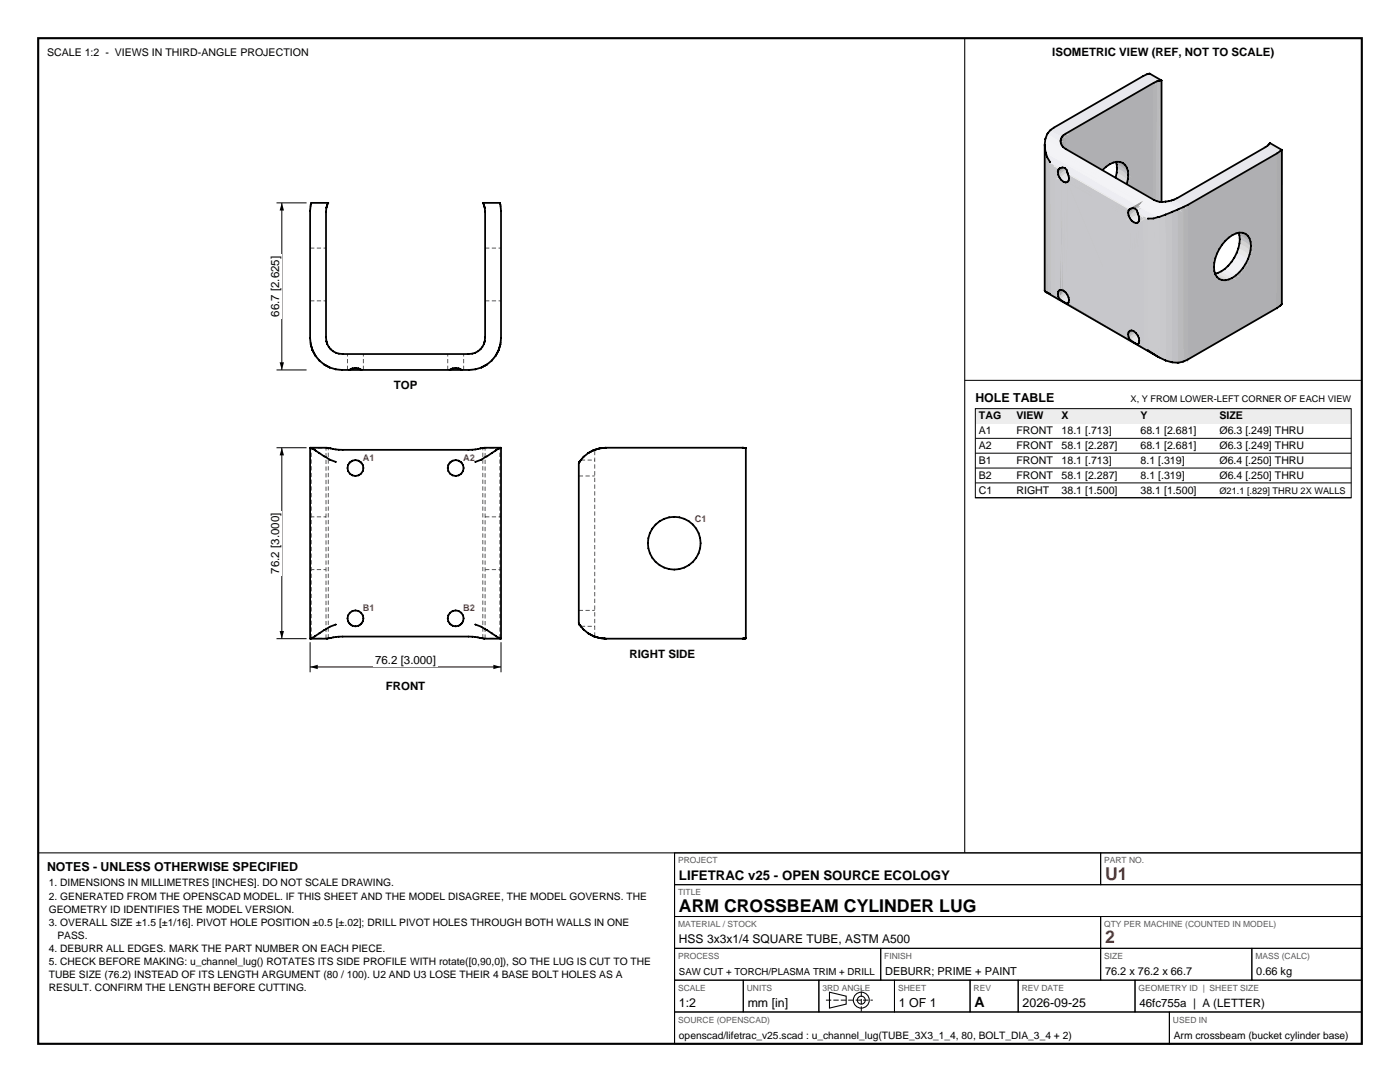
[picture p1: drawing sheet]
<svg xmlns="http://www.w3.org/2000/svg" width="279mm" height="216mm" viewBox="0 0 279 216" stroke-linecap="round" stroke-linejoin="round" font-family="sans-serif">
<path d="M7.6 7.6h264.2v200.7h-264.2z" fill="none" stroke="#000" stroke-width=".42"/>
<g fill="none" stroke="#000" stroke-width=".21">
<path d="M192.5 7.6v162.6M7.6 170.2h264.2M134.6 170.2v38.1M165.5 198l3.4 .8v1.6l-3.4 .8z"/>
<circle cx="171.9" cy="199.6" r="1.59"/>
<circle cx="171.9" cy="199.6" r=".79"/>
</g>
<g fill="none" stroke="#000" stroke-width=".2">
<path d="M61.9 128.1v6M61.9 133.1h38.1M100 128.1v6M134.6 170.2h85.1v6.3h-85.1zM134.6 176.5h137.2v6.4h-137.2zM219.7 170.2h52.1v6.3h-52.1zM134.6 182.9h85.1v6.3h-85.1zM134.6 189.2h41.2v6.4h-41.2zM134.6 195.6h13.7v6.3h-13.7zM148.3 195.6h15.1v6.3h-15.1zM163.4 195.6h15.1v6.3h-15.1zM175.8 189.2h43.9v6.4h-43.9z"/>
<path d="M178.5 195.6h15.1v6.3h-15.1zM193.6 195.6h9.6v6.3h-9.6zM203.2 195.6h23.3v6.3h-23.3zM219.7 182.9h52.1v6.3h-52.1zM219.7 189.2h30.1v6.4h-30.1zM226.5 195.6h45.3v6.3h-45.3zM249.8 189.2h22v6.4h-22zM134.6 201.9h98.8v6.4h-98.8zM233.4 201.9h38.4v6.4h-38.4z"/>
</g>
<path d="M164.8 199.6h9.4M171.9 201.9v-4.6" fill="none" stroke="#000" stroke-width=".2" stroke-dasharray="1.1 .4" stroke-linecap="butt"/>
<g fill="none" stroke="#595959" stroke-width=".2" stroke-dasharray=".8 .5" stroke-linecap="butt">
<path d="M61.9 49.5h3.2M61.9 42.1l.1-1.3M96.8 49.5h3.2M99.9 40.8l.1 1.3M61.9 67.5l.1 1.2M61.9 60h3.2M63 71l.7 1M65.6 69.2l.4 .5M67 73.7l1.2 .1M69.4 73.8v-3.2M72.5 73.8v-3.2M89.4 73.8v-3.2"/>
<path d="M92.5 73.8v-3.2M93.6 73.8l1.3-.1M95.9 69.7l.4-.5M96.8 60h3.2M98.1 72l.8-1M99.9 68.7l.1-1.2M62 89.4h.1M62.1 89.4h3.4M65.3 89.4h.2M69.5 92.8l.3-.5M69.8 92.3l.5-.4M71.5 91.9l.6 .4"/>
<path d="M72.1 92.3l.3 .5M89.5 92.8l.3-.5M89.8 92.3l.5-.4M91.5 91.9l.6 .4M92.1 92.3l.3 .5M96.4 89.4h.2M96.4 89.4h3.4M99.8 89.4h.1M115.5 95h3.2M115.7 92.1l.1-.2M115.8 91.9l.1-.1M115.8 91.9l.6-.7"/>
<path d="M115.9 91.8l.5-.6M115.9 91.8h2.8M116.4 91.2l.2-.1M118.5 89.8l.3-.1M118.5 89.8l.4-.1M118.5 89.8l.7-.2M118.7 89.8l.1-.1M118.8 89.7h.1M118.9 89.7l.3-.1M119.2 89.6l.4-.1M119.6 89.5h.1M61.9 113.7h3.2"/>
<path d="M61.9 103.1h3.2M96.8 113.7h3.2M96.8 103.1h3.2M62 127.4h.1M62.1 127.4v-38M62.1 127.4h3.4M65.1 127.4v-38.1M65.3 127.4h.2M65.5 127.4v-38M69.5 124l.3 .5M69.8 124.5l.5 .4M71.5 124.9l.6-.4"/>
<path d="M72.1 124.5l.3-.5M89.5 124l.3 .5M89.8 124.5l.5 .4M91.5 124.9l.6-.4M92.1 124.5l.3-.5M96.4 127.4v-38M96.4 127.4h.2M96.4 127.4h3.4M96.8 127.4v-38.1M99.8 127.4v-38M99.8 127.4h.1M115.5 121.8h3.2"/>
<path d="M115.7 124.7l.1 .2M115.8 124.9l.1 .1M115.8 124.9l.6 .7M115.9 125l.5 .6M115.9 125h2.8M116.4 125.6l.2 .1M118.5 127h.3M118.5 127l.4 .1M118.5 127l.7 .2M118.7 127v-37.2M118.7 127h.1M118.8 127l.1 .1"/>
<path d="M118.9 127.1l.3 .1M119.2 127.2l.4 .1M119.6 127.3h.1"/>
</g>
<g fill="none" stroke="#000" stroke-width=".35">
<path d="M62.1 40.5h3.4l-.4 1v.7v25.1a3.2 3.2 0 0 0 3.3 3.3h25.1a3.2 3.2 0 0 0 3.3-3.3v-25.1l-.1-.7-.3-1h3.4l.2 1.6v25.4a6.4 6.4 0 0 1-6.4 6.3h-25.4a6.4 6.4 0 0 1-6.3-6.3v-25.4zM67 73.7h.1M69.7 73.8a1.95 1.95 0 0 1 2.4 0M89.7 73.8a1.95 1.95 0 0 1 2.4 0M62 89.3l3.8 2.4 1.2 .5M67 92.2h.1M95.9 89.5l-2.4 .3h-25.1l-1.4-.1-1.8-.4h-3.3v38.1h3.3l1.8-.3 1.4-.1h25.1l2.4 .3M95.9 89.5l.7-.2h3.4v38.1h-3.4l-.7-.1M95.9 89.5h.1M98.1 90.4l-2 1.3-1.2 .5M98.1 90.4h.1M99.9 89.4l-1.8 1"/>
<path d="M99.9 89.3v.1M115.6 92.2l-.1 .2v32l.1 .2M115.6 92.2h.1M115.7 92.1l-.1 .1M117.4 90.4l1.1-.6 1.2-.3 1.2-.2 27.9 .1v38h-27.9a6.3 6.3 0 0 1-5.3-2.8M117.4 90.4l-1 .8-.8 1M117.4 90.4h.1M67 124.6l-1.2 .5-3.8 2.3M67 124.6h.1M94.9 124.6l1.2 .5 2 1.3M95.9 127.3h.1M98.1 126.4h.1"/>
<path d="M98.1 126.4l1.8 1M99.9 127.4h.1M115.6 124.6h.1"/>
<circle cx="70.9" cy="93.4" r="1.59"/>
<circle cx="90.9" cy="93.4" r="1.59"/>
<circle cx="134.6" cy="108.4" r="5.3"/>
<circle cx="70.9" cy="123.4" r="1.59"/>
<circle cx="90.9" cy="123.4" r="1.59"/>
</g>
<path d="M61.9 133.1l1.5-.5v.9zM98.5 132.6l1.5 .5-1.5 .4z" fill="#000"/>
<path d="M74.5 130.3h12.9v2.8h-12.9z" fill-rule="evenodd" fill="#fff"/>
<path d="M55.2 89.3h6M56.2 89.3v38.1M55.2 127.4h6" fill="none" stroke="#000" stroke-width=".2"/>
<path d="M56.2 89.3l.5 1.6h-.9zM55.8 125.9h.9l-.5 1.5z" fill="#000"/>
<path d="M53.4 101.9h2.8v13h-2.8z" fill-rule="evenodd" fill="#fff"/>
<path d="M55.2 40.5h6M56.2 40.5v33.3M55.2 73.8h6" fill="none" stroke="#000" stroke-width=".2"/>
<path d="M56.2 40.5l.5 1.5h-.9zM55.8 72.3h.9l-.5 1.5z" fill="#000"/>
<path d="M53.4 50.7h2.8v12.9h-2.8z" fill-rule="evenodd" fill="#fff"/>
<g fill="#bababe" stroke="#bababe" stroke-width=".2">
<path d="M230.9 47.1l.5-.2z"/>
<path d="M231.4 16.1v30.8l-.5 .2z"/>
<path d="M230.9 16.2l.5-.1-.5 31z"/>
<path d="M230.9 16.2l.5-.1z"/>
<path d="M235 72.4l1.1-.2z"/>
<path d="M235 41.8l1.1 30.4-1.1 .2z"/>
<path d="M235 41.8l1.1-.4v30.8z"/>
<path d="M235 41.8l1.1-.4z"/>
</g>
<g fill="#c0c0c4" stroke="#c0c0c4" stroke-width=".2">
<path d="M231.8 16.1v30.7l-.4 .1z"/>
<path d="M231.4 16.1h.4l-.4 30.8z"/>
<path d="M222.9 32.8l2.3 2.1-2.3-1.3z"/>
<path d="M222.9 32.8l2.2 1.3 .1 .8z"/>
<path d="M247.4 47l2.3 2-2.3-1.2z"/>
<path d="M247.4 47l2.2 1.2 .1 .8z"/>
<path d="M233.8 72.3l1.2 .1z"/>
<path d="M233.8 42.3l1.2 30.1-1.2-.1z"/>
<path d="M233.8 42.3l1.2-.5v30.6z"/>
<path d="M233.8 42.3l1.2-.5z"/>
</g>
<g fill="#b3b3b6" stroke="#b3b3b6" stroke-width=".2">
<path d="M230.9 16.2v30.9l-.6 .3z"/>
<path d="M230.3 16.5l.6-.3-.6 31.2z"/>
<path d="M236.1 72.2l1-.5z"/>
<path d="M236.1 41.4l1 30.3-1 .5z"/>
<path d="M236.1 41.4l1-.5v30.8z"/>
<path d="M236.1 41.4l1-.5z"/>
</g>
<g fill="#afafb2" stroke="#afafb2" stroke-width=".2">
<path d="M224.1 38.5l6.2 8.9-6.8-8z"/>
<path d="M224.5 37.6l5.8 9.8-6.2-8.9z"/>
<path d="M224.9 36.7l5.4 10.7-5.8-9.8z"/>
<path d="M223.5 39.4l6.8 8-7.4-7.2z"/>
<path d="M222.2 40.8l.7-.6 7.4 7.2z"/>
<path d="M225.1 35.8l5.2 11.6-5.4-10.7z"/>
<path d="M221.5 41.3l8.8 6.1-17.6 10.1z"/>
<path d="M221.5 41.3l.7-.5 8.1 6.6z"/>
<path d="M225.2 34.9l5.1 12.5-5.2-11.6z"/>
<path d="M230.3 16.5v30.9l-5.1-12.5z"/>
<path d="M220.7 41.6l.8-.3-8.8 16.2z"/>
<path d="M220.1 41.8l.6-.2-8 15.9z"/>
<path d="M219.4 41.8h.7l-7.4 15.7z"/>
<path d="M218.9 41.5l.5 .3-6.7 15.7z"/>
<path d="M218.4 41.2l.5 .3-6.2 16z"/>
<path d="M230.3 16.5l-5.1 18.4-.1-.8z"/>
<path d="M218.1 40.6l.3 .6-5.7 16.3z"/>
<path d="M230.3 16.5l-5.2 17.6-.2-.7z"/>
<path d="M217.8 39.9l.3 .7-5.4 16.9z"/>
<path d="M230.3 16.5l-5.4 16.9-.4-.5z"/>
<path d="M217.8 39.2v.7l-5.1 17.6z"/>
<path d="M230.3 16.5l-5.8 16.4-.4-.4z"/>
<path d="M230.3 16.5l-6.2 16-.6-.2z"/>
<path d="M230.3 16.5l-6.8 15.8h-.6z"/>
<path d="M230.3 16.5l-7.4 15.8-.7 .1z"/>
<path d="M230.3 16.5l-8.1 15.9-.7 .4z"/>
<path d="M212.7 26.7l5.1 12.5-5.1 18.3z"/>
<path d="M212.7 26.7l5.1 11.6v.9z"/>
<path d="M212.7 26.7l8.8 6.1-.8 .5z"/>
<path d="M212.7 26.7l17.6-10.2-8.8 16.3z"/>
<path d="M212.7 26.7l5.4 10.7-.3 .9z"/>
<path d="M212.7 26.7l8 6.6-.6 .6z"/>
<path d="M212.7 26.7l7.4 7.2-.7 .8z"/>
<path d="M212.7 26.7l5.7 9.7-.3 1z"/>
<path d="M212.7 26.7l6.7 8-.5 .8z"/>
<path d="M212.7 26.7l6.2 8.8-.5 .9z"/>
<path d="M248.6 52.7l6.3 8.8-6.9-8z"/>
<path d="M249 51.8l5.9 9.7-6.3-8.8z"/>
<path d="M249.4 50.8l5.5 10.7-5.9-9.7z"/>
<path d="M248 53.5l6.9 8-7.5-7.2z"/>
<path d="M249.6 49.9l5.3 11.6-5.5-10.7z"/>
<path d="M246.7 54.9l.7-.6 7.5 7.2z"/>
<path d="M246 55.4l8.9 6.1-17.8 10.2z"/>
<path d="M249.7 49l5.2 12.5-5.3-11.6z"/>
<path d="M246 55.4l.7-.5 8.2 6.6z"/>
<path d="M254.9 30.6v30.9l-5.2-12.5z"/>
<path d="M245.2 55.8l.8-.4-8.9 16.3z"/>
<path d="M244.5 55.9l.7-.1-8.1 15.9z"/>
<path d="M243.9 55.9h.6l-7.4 15.8z"/>
<path d="M243.4 55.7l.5 .2-6.8 15.8z"/>
<path d="M242.9 55.3l.5 .4-6.3 16z"/>
<path d="M254.9 30.6l-5.2 18.4-.1-.8z"/>
<path d="M242.6 54.8l.3 .5-5.8 16.4z"/>
<path d="M254.9 30.6l-5.3 17.6-.2-.6z"/>
<path d="M242.3 54.1l.3 .7-5.5 16.9z"/>
<path d="M254.9 30.6l-5.5 17-.4-.6z"/>
<path d="M242.3 53.3v.8l-5.2 17.6z"/>
<path d="M254.9 30.6l-5.9 16.4-.4-.4z"/>
<path d="M254.9 30.6l-6.3 16-.6-.2z"/>
<path d="M254.9 30.6l-6.9 15.8h-.6z"/>
<path d="M254.9 30.6l-7.5 15.8-.7 .2z"/>
<path d="M254.9 30.6l-8.2 16-.7 .3z"/>
<path d="M237.1 40.9l5.2 12.4-5.2 18.4z"/>
<path d="M237.1 40.9l5.2 11.5v.9z"/>
<path d="M237.1 40.9l8.9 6-.8 .5z"/>
<path d="M237.1 40.9l17.8-10.3-8.9 16.3z"/>
<path d="M237.1 40.9l5.5 10.6-.3 .9z"/>
<path d="M237.1 40.9l8.1 6.5-.7 .6z"/>
<path d="M237.1 40.9l7.4 7.1-.6 .8z"/>
<path d="M237.1 40.9l5.8 9.7-.3 .9z"/>
<path d="M237.1 40.9l6.8 7.9-.5 .9z"/>
<path d="M237.1 40.9l6.3 8.8-.5 .9z"/>
</g>
<g fill="#f2f2f7" stroke="#f2f2f7" stroke-width=".2">
<path d="M221.9 37.2l2.2 1.3-2.8-.4z"/>
<path d="M221.3 38.1l2.8 .4-.6 .9z"/>
<path d="M246.3 51.4l2.3 1.3-2.8-.5z"/>
<path d="M245.8 52.2l2.8 .5-.6 .8z"/>
<path d="M208.5 28.9l.1 1.2z"/>
<path d="M208.5 28.9l.2 1.5z"/>
<path d="M208.5 28.9l24.1 13.9-23.9-12.4z"/>
<path d="M208.7 30.4l23.9 12.4-1.5 .5z"/>
<path d="M231.1 43.3l1.5-.5z"/>
<path d="M231.4 43.3l1.2-.5z"/>
</g>
<g fill="#ededf2" stroke="#ededf2" stroke-width=".2">
<path d="M222.3 36.3l1.8 2.2-2.2-1.3z"/>
<path d="M222.3 36.3l2.2 1.3-.4 .9z"/>
<path d="M246.8 50.5l1.8 2.2-2.3-1.3z"/>
<path d="M246.8 50.5l2.2 1.3-.4 .9z"/>
<path d="M208.7 30.4l.9 1.9-.6-1z"/>
<path d="M209 31.3l.6 1z"/>
<path d="M208.7 30.4l3.3 3-2.4-1.1z"/>
<path d="M208.7 30.4l3.8 3.1-.5-.1z"/>
<path d="M209.6 32.3l2.4 1.1-.4 .1z"/>
<path d="M208.7 30.4l22.4 12.9-18.6-9.8z"/>
<path d="M212.5 33.5l14 8.1-13.6-7.7z"/>
<path d="M212.9 33.9l13.2 7.6-13.1-7.2z"/>
<path d="M213 34.3l13.1 7.2-.4 .1z"/>
<path d="M212.9 33.9l13.6 7.7-.4-.1z"/>
<path d="M212.5 33.5l18.6 9.8-4.6-1.7z"/>
<path d="M226.9 42l2.2 1.6-2.1-1.2z"/>
<path d="M226.5 41.6l4.6 1.7-4.2-1.3z"/>
<path d="M226.9 42l4.2 1.3-2 .3z"/>
<path d="M229.1 43.6h1.1z"/>
<path d="M229.1 43.6l2-.3-.9 .3z"/>
</g>
<g fill="#e6e6ea" stroke="#e6e6ea" stroke-width=".2">
<path d="M222.7 35.4l1.8 2.2-2.2-1.3z"/>
<path d="M222.7 35.4l2.2 1.3-.4 .9z"/>
<path d="M247.1 49.5l1.9 2.3-2.2-1.3z"/>
<path d="M247.1 49.5l2.3 1.3-.4 1z"/>
<path d="M209.6 32.3l2 1.2-1.3-.4z"/>
<path d="M210.3 33.1l1.2 .5-.1 .1z"/>
<path d="M210.3 33.1l1.3 .4z"/>
<path d="M213.1 34.5l12.4 7.2-12.4-7.1z"/>
<path d="M213 34.3l12.7 7.3-12.6-7.1z"/>
<path d="M213.1 34.6l12.4 7.1-.1 .1z"/>
<path d="M213.1 34.5l12.6 7.1-.2 .1z"/>
<path d="M227 42.4l1.1 1z"/>
<path d="M227.1 42.6l1 .8-1-.7z"/>
<path d="M227 42.4l2.1 1.2-1-.2z"/>
</g>
<g fill="#f3f3f8" stroke="#f3f3f8" stroke-width=".2">
<path d="M221.3 38.1l2.2 1.3-2.8-.5z"/>
<path d="M220.7 38.9l2.8 .5-.6 .8z"/>
<path d="M245.8 52.2l2.2 1.3-2.9-.5z"/>
<path d="M245.1 53l2.9 .5-.6 .8z"/>
<path d="M208.7 27.6l-.2 1.3z"/>
<path d="M208.7 27.6l25.3 14.6-25.5-13.3z"/>
<path d="M208.5 28.9l25.5 13.3-1.4 .6z"/>
<path d="M232.6 42.8l1.4-.6z"/>
</g>
<g fill="#dbdbe0" stroke="#dbdbe0" stroke-width=".2">
<path d="M222.9 34.5l2 2.2-2.2-1.3z"/>
<path d="M222.9 34.5l2.2 1.3-.2 .9z"/>
<path d="M247.4 48.6l2 2.2-2.3-1.3z"/>
<path d="M247.4 48.6l2.2 1.3-.2 .9z"/>
</g>
<g fill="#f1f1f6" stroke="#f1f1f6" stroke-width=".2">
<path d="M220 39.5l.7-.6 2.2 1.3z"/>
<path d="M220 39.5l2.9 .7-.7 .6z"/>
<path d="M244.5 53.6l.6-.6 2.3 1.3z"/>
<path d="M244.5 53.6l2.9 .7-.7 .6z"/>
<path d="M209.1 26.6l2.6 1.5-2.7-1.3z"/>
<path d="M209 26.8l2.7 1.3-3-.5z"/>
<path d="M208.7 27.6l3 .5z"/>
<path d="M208.7 27.6l3 .5v.5z"/>
<path d="M208.7 27.6l3 1 .2 .4z"/>
<path d="M208.7 27.6l3.2 1.4 .3 .4z"/>
<path d="M208.7 27.6l4 2.1z"/>
<path d="M208.7 27.6l4 2.1 17.6 10.2z"/>
<path d="M208.7 27.6l21.6 12.3 3.7 2.3z"/>
<path d="M230.3 39.9l3.7 2.3z"/>
<path d="M230.9 40.1l.5 .2 2.6 1.9z"/>
<path d="M231.4 40.3h.6l2 1.9z"/>
<path d="M232 40.3l.6-.1 1.4 2z"/>
<path d="M232.6 40.2l1.4 2z"/>
<path d="M232.7 40.2l2.5 1.5-.2 .1z"/>
<path d="M232.7 40.2l2.3 1.6-1 .4z"/>
</g>
<g fill="#cfcfd3" stroke="#cfcfd3" stroke-width=".2">
<path d="M222.9 33.6l2.2 2.2-2.2-1.3z"/>
<path d="M222.9 33.6l2.3 1.3-.1 .9z"/>
<path d="M247.4 47.8l2.2 2.1-2.2-1.3z"/>
<path d="M247.4 47.8l2.3 1.2-.1 .9z"/>
</g>
<g fill="#ececf1" stroke="#ececf1" stroke-width=".2">
<path d="M219.2 40l.8-.5 2.2 1.3z"/>
<path d="M219.2 40l3 .8-.7 .5z"/>
<path d="M243.7 54.1l.8-.5 2.2 1.3z"/>
<path d="M243.7 54.1l3 .8-.7 .5z"/>
<path d="M209.6 26l.1-.1 2.3 1.3z"/>
<path d="M209.6 26l2.4 1.2-2.9-.6z"/>
<path d="M209.1 26.6l2.9 .6-.1 .2z"/>
<path d="M209.1 26.6l2.8 .8-.2 .3z"/>
<path d="M209.1 26.6l2.6 1.1v.4z"/>
<path d="M233.8 40l.2-.1 1.2 1.8z"/>
<path d="M233.2 40.2l.6-.2 1.4 1.7z"/>
<path d="M232.7 40.2h.5l2 1.5z"/>
<path d="M234 39.9l2.3 1.3-.2 .2z"/>
<path d="M234 39.9l2.1 1.5-.9 .3z"/>
</g>
<g fill="#e4e4e9" stroke="#e4e4e9" stroke-width=".2">
<path d="M218.5 40.3l.7-.3 2.3 1.3z"/>
<path d="M218.5 40.3l3 1-.8 .3z"/>
<path d="M229.1 14.7h.3l1.8 1.4z"/>
<path d="M228.9 14.8l.2-.1 2.1 1.4z"/>
<path d="M229.4 14.7l2.4 1.4h-.4z"/>
<path d="M229.4 14.7l2 1.4h-.2z"/>
<path d="M243 54.5l.7-.4 2.3 1.3z"/>
<path d="M243 54.5l3 .9-.8 .4z"/>
<path d="M253.4 28.5l2.4 1.4-2.5-1.2z"/>
<path d="M253.2 28.9l.1-.2 2.5 1.2z"/>
<path d="M253.2 28.9l2.6 1-.1 .2z"/>
<path d="M253.2 28.9l2.5 1.2-.2 .1z"/>
</g>
<g fill="#d9d9de" stroke="#d9d9de" stroke-width=".2">
<path d="M217.8 40.5l.7-.2 2.2 1.3z"/>
<path d="M217.8 40.5l2.9 1.1-.6 .2z"/>
<path d="M242.3 54.6l.7-.1 2.2 1.3z"/>
<path d="M242.3 54.6l2.9 1.2-.7 .1z"/>
</g>
<g fill="#b0b0b4" stroke="#b0b0b4" stroke-width=".2">
<path d="M222.7 32.1l2.4 2-2.2-1.3z"/>
<path d="M222.7 32.1l2.2 1.3 .2 .7z"/>
<path d="M247.1 46.3l2.5 1.9-2.2-1.2z"/>
<path d="M247.1 46.3l2.3 1.3 .2 .6z"/>
</g>
<g fill="#a2a2a5" stroke="#a2a2a5" stroke-width=".2">
<path d="M212.2 57.9l-.3 .3z"/>
<path d="M211.9 27.4l.3 30.5-.3 .3z"/>
<path d="M255.8 29.9v30.8l-.1 .2z"/>
<path d="M212.2 27v30.9l-.3-30.5z"/>
<path d="M255.7 30.1l.1-.2-.1 31z"/>
<path d="M212.2 27l-.3 .4z"/>
</g>
<g fill="#ccccd0" stroke="#ccccd0" stroke-width=".2">
<path d="M217.2 40.5h.6l2.3 1.3z"/>
<path d="M217.2 40.5l2.9 1.3h-.7z"/>
<path d="M241.7 54.6h.6l2.2 1.3z"/>
<path d="M241.7 54.6l2.8 1.3h-.6z"/>
</g>
<g fill="#9f9fa3" stroke="#9f9fa3" stroke-width=".2">
<path d="M222.3 31.6l2.6 1.8-2.2-1.3z"/>
<path d="M222.3 31.6l2.2 1.3 .4 .5z"/>
<path d="M209.6 58.6l2 1.2z"/>
<path d="M210.3 59l1.3 .8z"/>
<path d="M210.3 59l1.2 .7z"/>
<path d="M213 60.6l12.7 7.3z"/>
<path d="M213.1 60.6l12.4 7.2z"/>
<path d="M213.1 60.6l12.6 7.3z"/>
<path d="M227 68.7l1.1 .6z"/>
<path d="M246.8 45.7l2.6 1.9-2.3-1.3z"/>
<path d="M227.1 68.7l1 .6z"/>
<path d="M227 68.7l2.1 1.2z"/>
<path d="M246.8 45.7l2.2 1.3 .4 .6z"/>
</g>
<g fill="#9e9ea1" stroke="#9e9ea1" stroke-width=".2">
<path d="M211.7 58.5v.3z"/>
<path d="M221.9 31.2l2.6 1.7z"/>
<path d="M208.7 58.3l.9 .3z"/>
<path d="M209 58.3l.6 .3z"/>
<path d="M208.7 58.3l3.3 1.8z"/>
<path d="M208.7 58.3l3.8 2.1z"/>
<path d="M209.6 58.6l2.4 1.5z"/>
<path d="M211.2 58.2l2.5-1.6-.3 .3z"/>
<path d="M211.7 27.7l.2 30.5-.2 .3z"/>
<path d="M211.4 57.9l2.3-1.3-2.5 1.6z"/>
<path d="M211.7 28.1v30.7z"/>
<path d="M208.7 58.3l22.4 12.9z"/>
<path d="M212.5 60.4l14 8.1z"/>
<path d="M212.9 60.6l13.2 7.6z"/>
<path d="M211.9 27.4v30.8l-.2-30.5z"/>
<path d="M212.9 60.6l13.6 7.9z"/>
<path d="M213 60.6l13.1 7.6z"/>
<path d="M211.7 27.7v30.8z"/>
<path d="M212.5 60.4l18.6 10.8z"/>
<path d="M225.2 66.3l2.5-1.6-.2 .3z"/>
<path d="M225.5 66l2.2-1.3-2.5 1.6z"/>
<path d="M226.5 68.5l4.6 2.7z"/>
<path d="M226.9 68.7l2.2 1.2z"/>
<path d="M226.9 68.7l4.2 2.5z"/>
<path d="M246.3 45.4l2.7 1.6z"/>
<path d="M229.1 69.9l1.1 .7z"/>
<path d="M229.1 69.9l2 1.3z"/>
<path d="M211.7 27.7v.4z"/>
<path d="M211.5 33.6l2.2-1.3-.3 .3z"/>
<path d="M211.5 33.6l1.9-1-2.2 1.3z"/>
<path d="M211.4 33.7l.1-.1-.3 .3z"/>
<path d="M225.5 41.7l2.2-1.3-.2 .3z"/>
<path d="M225.5 41.7l2-1-2.3 1.3z"/>
<path d="M225.4 41.8l.1-.1-.3 .3z"/>
</g>
<g fill="#bdbdc1" stroke="#bdbdc1" stroke-width=".2">
<path d="M216.6 40.3l2.8 1.5z"/>
<path d="M211.2 59.2l2.1-1.9 .1 .6z"/>
<path d="M211.1 58.6l2.2-1.3-2.1 1.9z"/>
<path d="M225.2 67.3l2.2-1.9 .1 .6z"/>
<path d="M225.1 66.7l2.3-1.3-2.2 1.9z"/>
<path d="M241.1 54.4l2.8 1.5z"/>
<path d="M211.2 34.9l2.1-1.9 .1 .6z"/>
<path d="M211.1 34.3l2.2-1.3-2.1 1.9z"/>
<path d="M225.2 43l2.2-1.9 .1 .6z"/>
<path d="M225.1 42.4l2.3-1.3-2.2 1.9z"/>
</g>
<g fill="#bbbbbe" stroke="#bbbbbe" stroke-width=".2">
<path d="M208.6 58.2l.4 .1z"/>
<path d="M208.6 30.1l.4 28.2-.4-.1z"/>
<path d="M208.6 30.1l.4 1.2v27z"/>
<path d="M208.6 30.1l.4 1.2z"/>
</g>
<g fill="#ababae" stroke="#ababae" stroke-width=".2">
<path d="M254.9 61.5l.8-.6z"/>
<path d="M212.7 26.7v30.8l-.5 .4z"/>
<path d="M255.7 30.1v30.8l-.8 .6z"/>
<path d="M212.2 27l.5-.3-.5 31.2z"/>
<path d="M254.9 30.6l.8-.5-.8 31.4z"/>
</g>
<g fill="#e8e8ed" stroke="#e8e8ed" stroke-width=".2">
<path d="M228.1 15.2l.8-.4 1.4 1.7z"/>
<path d="M228.9 14.8l2.3 1.3-.3 .1z"/>
<path d="M228.9 14.8l2 1.4-.6 .3z"/>
<path d="M212.7 26.7l15.4-11.5 2.2 1.3z"/>
<path d="M210.3 25.5l17.8-10.3-15.4 11.5z"/>
<path d="M209.7 25.9l.6-.4 2.4 1.2z"/>
<path d="M209.7 25.9l3 .8-.5 .3z"/>
<path d="M209.7 25.9l2.5 1.1-.2 .2z"/>
<path d="M253.2 28.9l2.3 1.3-2.5-1.2z"/>
<path d="M252.5 29.4l.5-.4 2.5 1.2z"/>
<path d="M252.5 29.4l3 .8-.6 .4z"/>
<path d="M234.9 39.5l17.6-10.1 2.4 1.2z"/>
<path d="M234.9 39.5l20-8.9-17.8 10.3z"/>
<path d="M234.3 39.8l.6-.3 1.4 1.7z"/>
<path d="M234 39.9l.3-.1 2 1.4z"/>
<path d="M234.9 39.5l2.2 1.4-.8 .3z"/>
</g>
<g fill="#c6c6ca" stroke="#c6c6ca" stroke-width=".2">
<path d="M209.6 58.6l.7 .4z"/>
<path d="M209.6 32.3l.7 26.7-.7-.4z"/>
<path d="M209.6 32.3l.7 .8v25.9z"/>
<path d="M232.6 71.9l1.2 .4z"/>
</g>
<g fill="#e5e5ea" stroke="#e5e5ea" stroke-width=".2">
<path d="M213.7 58.4l.3 .5-2 1.2z"/>
<path d="M211.6 59.8l2.1-1.4-1.7 1.7z"/>
<path d="M211.5 59.7l2.2-1.3-2.1 1.4z"/>
<path d="M227.7 66.5l.4 .5-2 1.2z"/>
<path d="M225.7 67.9l2-1.4-1.6 1.7z"/>
<path d="M225.5 67.8l2.2-1.3-2 1.4z"/>
<path d="M211.4 35.4l2.3-1.3 .3 .5z"/>
<path d="M211.4 35.4l2.6-.8-2.2 1.3z"/>
<path d="M225.5 43.5l2.2-1.3 .4 .5z"/>
<path d="M225.5 43.5l2.6-.8-2.3 1.3z"/>
</g>
<g fill="#d5d5d9" stroke="#d5d5d9" stroke-width=".2">
<path d="M211.5 59.7l1.9-1.8 .3 .5z"/>
<path d="M211.2 59.2l2.2-1.3-1.9 1.8z"/>
<path d="M211.2 59.2l.3 .5z"/>
<path d="M225.5 67.8l2-1.8 .2 .5z"/>
<path d="M225.2 67.3l2.3-1.3-2 1.8z"/>
<path d="M225.2 67.3l.3 .5z"/>
<path d="M211.4 35.4l2-1.8 .3 .5z"/>
<path d="M211.2 34.9l2.2-1.3-2 1.8z"/>
<path d="M225.5 43.5l2-1.8 .2 .5z"/>
<path d="M225.2 43l2.3-1.3-2 1.8z"/>
</g>
<g fill="#eaeaef" stroke="#eaeaef" stroke-width=".2">
<path d="M212.5 60.4l1.5-1.5 .5 .4z"/>
<path d="M212 60.1l2-1.2-1.5 1.5z"/>
<path d="M226.5 68.5l1.6-1.5 .4 .4z"/>
<path d="M226.1 68.2l2-1.2-1.6 1.5z"/>
<path d="M211.8 35.9l2.2-1.3 .5 .4z"/>
<path d="M211.8 35.9l2.7-.9-2.3 1.3z"/>
<path d="M225.8 44l2.3-1.3 .4 .4z"/>
<path d="M225.8 44l2.7-.9-2.2 1.3z"/>
</g>
<g fill="#e4e4e8" stroke="#e4e4e8" stroke-width=".2">
<path d="M212.5 60.4l2-1.1 .4 .1z"/>
<path d="M212.5 60.4l2.4-1-2 1.2z"/>
<path d="M226.5 68.5l2-1.1 .4 .1z"/>
<path d="M226.5 68.5l2.4-1-2 1.2z"/>
<path d="M212.2 36.3l2.3-1.3 .4 .1z"/>
<path d="M212.2 36.3l2.7-1.2-2.2 1.3z"/>
<path d="M226.3 44.4l2.2-1.3 .4 .1z"/>
<path d="M226.3 44.4l2.6-1.2-2.2 1.3z"/>
</g>
<g fill="#a0a0a3" stroke="#a0a0a3" stroke-width=".2">
<path d="M211.1 58.6l2.3-1.7-.1 .4z"/>
<path d="M211.2 58.2l2.2-1.3-2.3 1.7z"/>
<path d="M225.1 66.7l2.4-1.7-.1 .4z"/>
<path d="M225.2 66.3l2.3-1.3-2.4 1.7z"/>
<path d="M211.1 34.3l2.3-1.7-.1 .4z"/>
<path d="M211.2 33.9l2.2-1.3-2.3 1.7z"/>
<path d="M225.1 42.4l2.4-1.7-.1 .4z"/>
<path d="M225.2 42l2.3-1.3-2.4 1.7z"/>
</g>
<g fill="#d3d3d7" stroke="#d3d3d7" stroke-width=".2">
<path d="M212.9 60.6l2-1.2 .3-.1z"/>
<path d="M212.9 60.6l2.3-1.3z"/>
<path d="M213 60.6l2.2-1.3z"/>
<path d="M226.9 68.7l2-1.2 .4-.1z"/>
<path d="M226.9 68.7l2.4-1.3z"/>
<path d="M227 68.7l2.3-1.3z"/>
<path d="M212.7 36.4l2.2-1.3h.3z"/>
<path d="M212.7 36.4l2.5-1.3-2.2 1.2z"/>
<path d="M226.7 44.5l2.2-1.3 .4-.1z"/>
<path d="M226.7 44.5l2.6-1.4-2.3 1.3z"/>
</g>
<g fill="#c7c7cb" stroke="#c7c7cb" stroke-width=".2">
<path d="M210.3 59l.9 .2 .2 .4z"/>
<path d="M210.3 59l.8-.4 .1 .6z"/>
<path d="M210.3 59l.9-.8-.1 .4z"/>
<path d="M210.3 59l1.1-1.1z"/>
<path d="M213.3 60.4l12.1 7.3-12.3-7.1z"/>
<path d="M213.3 59.9l11.9 7.4-11.9-6.9z"/>
<path d="M213.3 59.4l12.2 6.6-12.2-6.1z"/>
<path d="M213 58.8l12.5 7.2-12.2-6.6z"/>
<path d="M210.3 33.1l1.1 24.8-1.1 1.1z"/>
<path d="M211.4 35.4l.4 22.4-.4 .1z"/>
<path d="M211.8 35.9l.4 22.1-.4-.2z"/>
<path d="M212.2 36.3l.5 22-.5-.3z"/>
<path d="M212.7 36.4l.3 22.4-.3-.5z"/>
<path d="M213.3 60.4l11.9 6.9 .2 .4z"/>
<path d="M213.3 59.9l11.8 6.8 .1 .6z"/>
<path d="M213.3 59.9l11.9 6.4-.1 .4z"/>
<path d="M213.3 59.9l12.2 6.1-.3 .3z"/>
<path d="M213 36.3l12.5 29.7-12.5-7.2z"/>
<path d="M210.3 33.1l1.1 2.3v22.5z"/>
<path d="M211.4 35.4l.4 .5v21.9z"/>
<path d="M211.8 35.9l.4 .4v21.7z"/>
<path d="M212.2 36.3l.5 .1v21.9z"/>
<path d="M212.7 36.4l.3-.1v22.5z"/>
<path d="M227.3 68.5l.8 .8-1-.6z"/>
<path d="M227.4 68l.7 1.3-.8-.8z"/>
<path d="M227.3 67.5l.8 1.8-.7-1.3z"/>
<path d="M227 66.9l1.1 2.4z"/>
<path d="M210.3 33.1l1.1 2.3z"/>
<path d="M210.3 33.1l.8 1.2 .1 .6z"/>
<path d="M210.3 33.1l.9 .8-.1 .4z"/>
<path d="M210.3 33.1l1.1 .6-.2 .2z"/>
<path d="M225.5 43.5l.3 22.4-.3 .1z"/>
<path d="M225.8 44l.5 22.1-.5-.2z"/>
<path d="M226.3 44.4l.4 22-.4-.3z"/>
<path d="M226.7 44.5l.3 22.4-.3-.5z"/>
<path d="M227 44.4l1.1 24.9-1.1-2.4z"/>
<path d="M213 36.3l12.5 7.2v22.5z"/>
<path d="M213.3 36.1l12.2 7.4-12.5-7.2z"/>
<path d="M213.3 35.6l11.9 7.4-11.9-6.9z"/>
<path d="M213.3 35.1l11.9 6.9-11.9-6.4z"/>
<path d="M213.1 34.6l12.3 7.2-12.1-6.7z"/>
<path d="M225.5 43.5l.3 .5v21.9z"/>
<path d="M225.8 44l.5 .4v21.7z"/>
<path d="M226.3 44.4l.4 .1v21.9z"/>
<path d="M226.7 44.5l.3-.1v22.5z"/>
<path d="M227 44.4l1.1-1v25.9z"/>
<path d="M213.3 36.1l11.9 6.9 .3 .5z"/>
<path d="M213.3 35.6l11.8 6.8 .1 .6z"/>
<path d="M213.3 35.6l11.9 6.4-.1 .4z"/>
<path d="M213.3 35.1l12.1 6.7-.2 .2z"/>
<path d="M227.3 44.2l.8-.8-1.1 1z"/>
<path d="M227.4 43.7l.7-.3-.8 .8z"/>
<path d="M227.3 43.2l.8 .2-.7 .3z"/>
<path d="M227.1 42.7l1 .7-.8-.2z"/>
</g>
<g fill="#b4b4b7" stroke="#b4b4b7" stroke-width=".2">
<path d="M208.5 28.9l.1 29.3-.1-.2z"/>
<path d="M208.5 28.9l.1 1.2v28.1z"/>
</g>
<g fill="#c1c1c5" stroke="#c1c1c5" stroke-width=".2">
<path d="M209 31.3l.6 27.3-.6-.3z"/>
<path d="M209 31.3l.6 1v26.3z"/>
</g>
<g fill="#c9c9cd" stroke="#c9c9cd" stroke-width=".2">
<path d="M228.1 69.3l1 .6z"/>
<path d="M228.1 43.4l1 26.5-1-.6z"/>
<path d="M231.4 43.3l1.2 28.6-1.2-.6z"/>
<path d="M228.1 43.4l1 .2v26.3z"/>
<path d="M231.4 43.3l1.2-.5v29.1z"/>
</g>
<g fill="#cacace" stroke="#cacace" stroke-width=".2">
<path d="M230.2 70.6l1.2 .7z"/>
<path d="M230.2 43.6l1.2 27.7-1.2-.7z"/>
<path d="M230.2 43.6l1.2-.3v28z"/>
<path d="M230.2 43.6l1.2-.3z"/>
</g>
<g fill="#c5c5c9" stroke="#c5c5c9" stroke-width=".2">
<path d="M209.6 32.3l.7 .8z"/>
<path d="M232.6 42.8l1.2 29.5-1.2-.4z"/>
<path d="M232.6 42.8l1.2-.5v30z"/>
</g>
<path d="M254.9 30.6l.8-.5z" fill="#aaaaae" stroke="#aaaaae" stroke-width=".2"/>
<g fill="#cacacf" stroke="#cacacf" stroke-width=".2">
<path d="M229.1 43.6l1.1 27-1.1-.7z"/>
<path d="M229.1 43.6h1.1v27z"/>
</g>
<path d="M228.1 43.4l1 .2z" fill="#c8c8cc" stroke="#c8c8cc" stroke-width=".2"/>
<path d="M232.6 42.8l1.2-.5z" fill="#c4c4c8" stroke="#c4c4c8" stroke-width=".2"/>
<g fill="none" stroke="#000" stroke-width=".35">
<path d="M231.8 16.1l-2.4-1.4-.5 .1-19.2 11.1a3.6 3.6 0 0 0-1.2 3M231.8 16.1l-1.5 .4-17.6 10.2a1.64 1.64 0 0 0-1 1.5 1.64 1.64 0 0 0 1 1.5l17.6 10.2a5.6 5.6 0 0 0 4.6-.4l17.6-10.1 .9-.9 2.4 1.4M231.8 16.1v24.2M208.5 28.9v29.1l.2 .3M208.5 28.9a6.6 6.6 0 0 0 1.1 3.4M208.5 28.9h.1M209.6 32.3h.1M211.4 33.7a1.03 1.03 0 0 1 1.2-.1 1.03 1.03 0 0 1 .5 1 1.32 1.32 0 0 1-.1 1.7 1.88 1.88 0 0 1-1.8-2.4zM220.1 33.9a3.5 3.5 0 0 1 4-1.4 3.5 3.5 0 0 1 .8 4.2M222.7 32.3a4.8 4.8 0 0 1 0 3.1M255.8 29.9v30.8l-.9 .8-18.6 10.6a4.9 4.9 0 0 1-3.7-.2M255.8 29.9l-.9 .7-17.8 10.3-4.5 1.9"/>
<path d="M208.7 58.3l.9 .3M208.7 58.3l22.4 12.9M209.6 58.6h.1M211.4 57.9a1.88 1.88 0 0 1 1.9 2.5l-.2 .2a2.11 2.11 0 0 1-1.9-2.4zM225.4 41.8a1.03 1.03 0 0 1 1.2-.1 1.03 1.03 0 0 1 .5 1 1.32 1.32 0 0 1-.1 1.7 1.88 1.88 0 0 1-1.8-2.4zM229.1 43.6h.1M232.6 42.8l-2.4 .8h-1.1M232.6 42.8h.1M244.5 48a3.5 3.5 0 0 1 4.1-1.4 3.5 3.5 0 0 1 .8 4.2 7 7 0 0 1-4.9 5.1 2.19 2.19 0 0 1-2.2-2.6 8.2 8.2 0 0 1 2.2-5.3zM247.2 46.4a7.2 7.2 0 0 1-2.7 7.2l-.8 .5-1.2 .5M225.5 66a1.88 1.88 0 0 1 1.8 2.5l-.2 .2a2.11 2.11 0 0 1-1.9-2.4zM229.1 69.9h.1"/>
<path d="M229.1 69.9l2 1.3M231.1 71.2l1.5 .7M232.6 71.9h.1"/>
</g>
<path d="M192.5 75.9h79.3" fill="none" stroke="#000" stroke-width=".2"/>
<path d="M194.6 81.5h75.1v3h-75.1z" fill-rule="evenodd" fill="#ededed"/>
<path d="M194.6 81.5h75.1v17.8h-75.1zM194.6 87.5h75.1M194.6 90.4h75.1M194.6 93.4h75.1M194.6 96.4h75.1M194.6 99.3h75.1" fill="none" stroke="#000" stroke-width=".2"/>
<g font-size="3.5" fill="#bf1a1a">
<text x="220.5" y="175.5">U1</text>
<text x="220.5" y="188.2">2</text>
</g>
<text font-size="3.5" x="135.5" y="181.9">ARM CROSSBEAM CYLINDER LUG</text>
<text font-size="2.8" x="194.5" y="200.9">A</text>
<text font-size="2.6" x="135.5" y="175.5">LIFETRAC v25 - OPEN SOURCE ECOLOGY</text>
<g font-size="2.5">
<text x="194.6" y="80.1">HOLE TABLE</text>
<text x="9.4" y="173.7">NOTES - UNLESS OTHERWISE SPECIFIED</text>
<text x="135.5" y="200.9">1:2</text>
<text x="149.2" y="200.9">mm [in]</text>
<text x="179.4" y="200.9">1 OF 1</text>
<text x="204.1" y="200.9">2026-09-25</text>
</g>
<text font-size="2.4" x="135.5" y="188.2">HSS 3x3x1/4 SQUARE TUBE, ASTM A500</text>
<g font-size="2.3">
<text x="210" y="11.1">ISOMETRIC VIEW (REF, NOT TO SCALE)</text>
<text x="55.7" y="63.2" transform="rotate(-90 55.7 63.2)">66.7 [2.625]</text>
<text x="78.6" y="77.7">TOP</text>
<text x="55.7" y="114.4" transform="rotate(-90 55.7 114.4)">76.2 [3.000]</text>
<text x="125.6" y="131.3">RIGHT SIDE</text>
<text x="74.9" y="132.6">76.2 [3.000]</text>
<text x="77" y="137.7">FRONT</text>
<text x="227.4" y="200.9">46fc755a | A (LETTER)</text>
</g>
<g font-size="2.2">
<text x="176.6" y="194.6">DEBURR; PRIME + PAINT</text>
<text x="220.5" y="194.6">76.2 x 76.2 x 66.7</text>
<text x="250.7" y="194.6">0.66 kg</text>
</g>
<g font-size="2.1">
<text x="9.4" y="11.1">SCALE 1:2 - VIEWS IN THIRD-ANGLE PROJECTION</text>
<text x="195.4" y="83.7">TAG</text>
<text x="202.9" y="83.7">VIEW</text>
<text x="211.9" y="83.7">X</text>
<text x="227.6" y="83.7">Y</text>
<text x="243.4" y="83.7">SIZE</text>
<text x="195.4" y="86.7">A1</text>
<text x="195.4" y="89.6">A2</text>
<text x="202.9" y="86.7">FRONT</text>
<text x="202.9" y="89.6">FRONT</text>
<text x="211.9" y="86.7">18.1 [.713]</text>
<text x="211.9" y="89.6">58.1 [2.287]</text>
<text x="227.6" y="86.7">68.1 [2.681]</text>
<text x="227.6" y="89.6">68.1 [2.681]</text>
<text x="243.4" y="86.7">Ø6.3 [.249] THRU</text>
<text x="243.4" y="89.6">Ø6.3 [.249] THRU</text>
<text x="195.4" y="92.6">B1</text>
<text x="195.4" y="95.5">B2</text>
<text x="202.9" y="92.6">FRONT</text>
<text x="202.9" y="95.5">FRONT</text>
<text x="211.9" y="92.6">18.1 [.713]</text>
<text x="211.9" y="95.5">58.1 [2.287]</text>
<text x="227.6" y="92.6">8.1 [.319]</text>
<text x="227.6" y="95.5">8.1 [.319]</text>
<text x="243.4" y="92.6">Ø6.4 [.250] THRU</text>
<text x="243.4" y="95.5">Ø6.4 [.250] THRU</text>
<text x="195.4" y="98.5">C1</text>
<text x="202.9" y="98.5">RIGHT</text>
<text x="211.9" y="98.5">38.1 [1.500]</text>
<text x="227.6" y="98.5">38.1 [1.500]</text>
</g>
<g font-size="2">
<text x="9.7" y="176.9">1. DIMENSIONS IN MILLIMETRES [INCHES]. DO NOT SCALE DRAWING.</text>
<text x="9.7" y="179.5">2. GENERATED FROM THE OPENSCAD MODEL. IF THIS SHEET AND THE MODEL DISAGREE, THE MODEL GOVERNS. THE</text>
<text x="9.7" y="182.1">GEOMETRY ID IDENTIFIES THE MODEL VERSION.</text>
<text x="9.7" y="184.7">3. OVERALL SIZE ±1.5 [±1/16]. PIVOT HOLE POSITION ±0.5 [±.02]; DRILL PIVOT HOLES THROUGH BOTH WALLS IN ONE</text>
<text x="9.7" y="189.9">4. DEBURR ALL EDGES. MARK THE PART NUMBER ON EACH PIECE.</text>
<text x="11.4" y="187.3">PASS.</text>
<text x="9.7" y="192.5">5. CHECK BEFORE MAKING: u_channel_lug() ROTATES ITS SIDE PROFILE WITH rotate([0,90,0]), SO THE LUG IS CUT TO THE</text>
<text x="9.7" y="195.2">TUBE SIZE (76.2) INSTEAD OF ITS LENGTH ARGUMENT (80 / 100). U2 AND U3 LOSE THEIR 4 BASE BOLT HOLES AS A</text>
<text x="9.7" y="197.8">RESULT. CONFIRM THE LENGTH BEFORE CUTTING.</text>
<text x="135.5" y="207.3">openscad/lifetrac_v25.scad : u_channel_lug(TUBE_3X3_1_4, 80, BOLT_DIA_3_4 + 2)</text>
<text x="234.3" y="207.3">Arm crossbeam (bucket cylinder base)</text>
</g>
<text font-size="1.9" x="135.5" y="194.6">SAW CUT + TORCH/PLASMA TRIM + DRILL</text>
<g font-size="1.8">
<text x="225.6" y="80.1">X, Y FROM LOWER-LEFT CORNER OF EACH VIEW</text>
<text x="243.4" y="98.5">Ø21.1 [.829] THRU 2X WALLS</text>
</g>
<g font-size="1.8" fill="#bf1a1a">
<text x="72.4" y="91.9">A1</text>
<text x="92.4" y="91.9">A2</text>
<text x="138.7" y="104.2">C1</text>
<text x="72.4" y="121.9">B1</text>
<text x="92.4" y="121.9">B2</text>
</g>
<g font-size="1.7" fill="#595959">
<text x="135.3" y="172.3">PROJECT</text>
<text x="220.4" y="172.3">PART NO.</text>
<text x="135.3" y="178.6">TITLE</text>
<text x="135.3" y="185">MATERIAL / STOCK</text>
<text x="220.4" y="185">QTY PER MACHINE (COUNTED IN MODEL)</text>
<text x="135.3" y="191.3">PROCESS</text>
<text x="176.5" y="191.3">FINISH</text>
<text x="220.4" y="191.3">SIZE</text>
<text x="250.5" y="191.3">MASS (CALC)</text>
<text x="135.3" y="197.7">SCALE</text>
<text x="149" y="197.7">UNITS</text>
<text x="164.1" y="197.7">3RD ANGLE</text>
<text x="179.2" y="197.7">SHEET</text>
<text x="194.3" y="197.7">REV</text>
<text x="203.9" y="197.7">REV DATE</text>
<text x="227.2" y="197.7">GEOMETRY ID | SHEET SIZE</text>
<text x="135.3" y="204">SOURCE (OPENSCAD)</text>
<text x="234.1" y="204">USED IN</text>
</g>
</svg>
